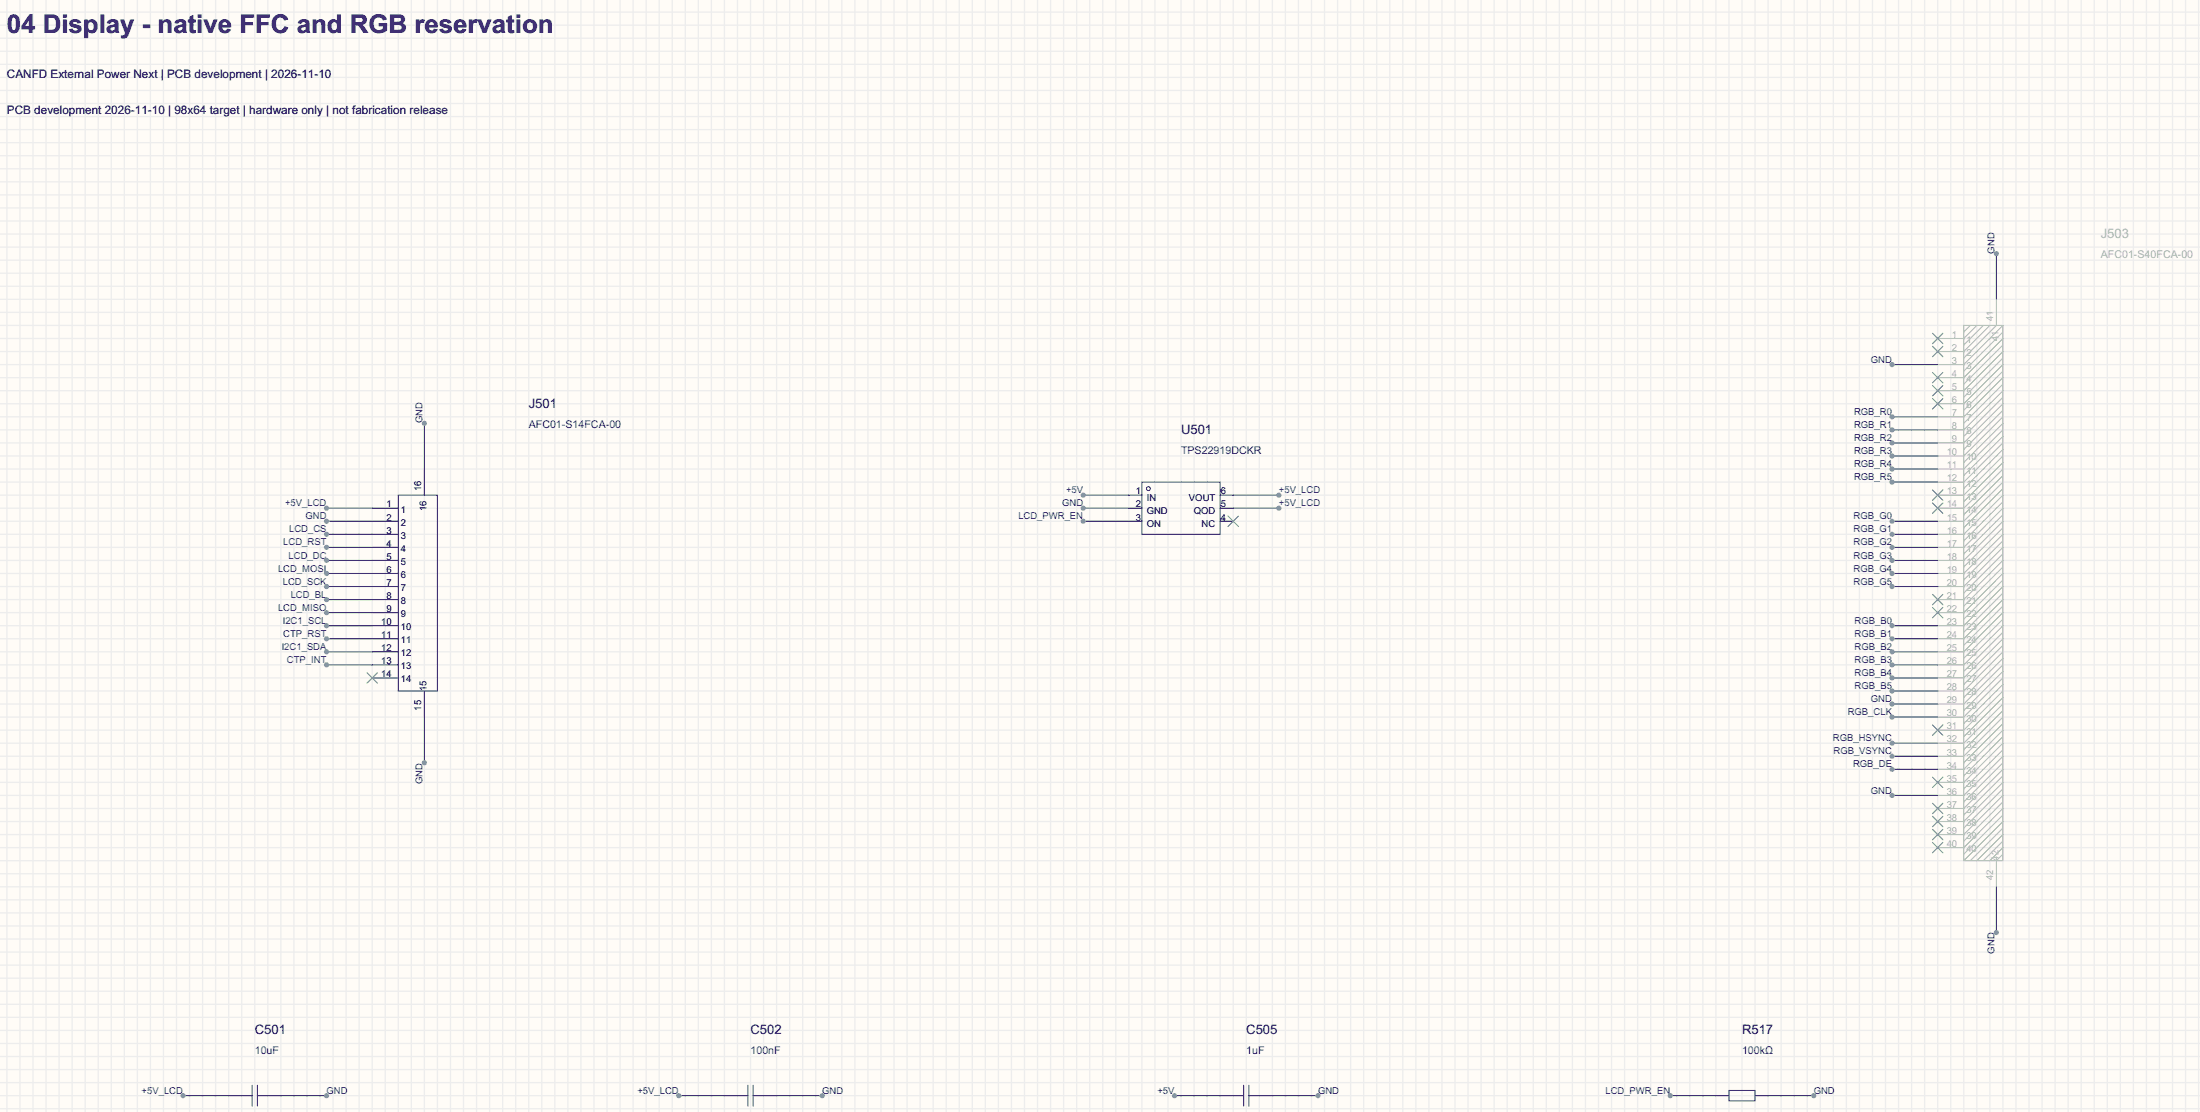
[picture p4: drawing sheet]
<svg xmlns="http://www.w3.org/2000/svg" width="428mm" height="216mm" viewBox="0 0 428 216" stroke-linecap="round" stroke-linejoin="round" font-family="sans-serif">
<path d="M0 0h428.3v216.4h-428.3z" fill="#fffcf7"/>
<g fill="none" stroke="#ededed" stroke-width=".25">
<path d="M0 2.4h428.3M0 4.9h428.3M0 7.4h428.3M0 10h428.3M0 12.5h428.3M0 15.1h428.3M0 17.6h428.3M1.3 0v216.4M3.9 0v216.4M6.4 0v216.4M9 0v216.4M11.5 0v216.4"/>
<path d="M14 0v216.4M16.6 0v216.4M19.1 0v216.4M21.7 0v216.4M24.2 0v216.4M26.7 0v216.4M29.3 0v216.4M31.8 0v216.4M34.4 0v216.4M36.9 0v216.4M39.4 0v216.4M42 0v216.4"/>
<path d="M44.5 0v216.4M47.1 0v216.4M49.6 0v216.4M52.1 0v216.4M54.7 0v216.4M57.2 0v216.4M59.8 0v216.4M62.3 0v216.4M64.8 0v216.4M67.4 0v216.4M69.9 0v216.4M72.5 0v216.4"/>
<path d="M75 0v216.4M77.5 0v216.4M80.1 0v216.4M82.6 0v216.4M85.2 0v216.4M87.7 0v216.4M90.2 0v216.4M92.8 0v216.4M95.3 0v216.4M97.9 0v216.4M100.4 0v216.4M102.9 0v216.4"/>
<path d="M105.5 0v216.4M108 0v216.4M110.6 0v216.4M113.1 0v216.4M115.6 0v216.4M118.2 0v216.4M120.7 0v216.4M123.3 0v216.4M125.8 0v216.4M128.3 0v216.4M130.9 0v216.4M133.4 0v216.4"/>
<path d="M136 0v216.4M138.5 0v216.4M141 0v216.4M143.6 0v216.4M146.1 0v216.4M148.7 0v216.4M151.2 0v216.4M153.7 0v216.4M156.3 0v216.4M158.8 0v216.4M161.4 0v216.4M163.9 0v216.4"/>
<path d="M166.4 0v216.4M169 0v216.4M171.5 0v216.4M174.1 0v216.4M176.6 0v216.4M179.1 0v216.4M181.7 0v216.4M184.2 0v216.4M186.8 0v216.4M189.3 0v216.4M191.8 0v216.4M194.4 0v216.4"/>
<path d="M196.9 0v216.4M199.5 0v216.4M202 0v216.4M204.5 0v216.4M207.1 0v216.4M209.6 0v216.4M212.2 0v216.4M214.7 0v216.4M217.2 0v216.4M219.8 0v216.4M222.3 0v216.4M224.9 0v216.4"/>
<path d="M227.4 0v216.4M229.9 0v216.4M232.5 0v216.4M235 0v216.4M237.6 0v216.4M240.1 0v216.4M242.6 0v216.4M245.2 0v216.4M247.7 0v216.4M250.3 0v216.4M252.8 0v216.4M255.3 0v216.4"/>
<path d="M257.9 0v216.4M260.4 0v216.4M263 0v216.4M265.5 0v216.4M268 0v216.4M270.6 0v216.4M273.1 0v216.4M275.7 0v216.4M278.2 0v216.4M280.7 0v216.4M283.3 0v216.4M285.8 0v216.4"/>
<path d="M288.4 0v216.4M290.9 0v216.4M293.4 0v216.4M296 0v216.4M298.5 0v216.4M301.1 0v216.4M303.6 0v216.4M306.1 0v216.4M308.7 0v216.4M311.2 0v216.4M313.8 0v216.4M316.3 0v216.4"/>
<path d="M318.8 0v216.4M321.4 0v216.4M323.9 0v216.4M326.5 0v216.4M329 0v216.4M331.5 0v216.4M334.1 0v216.4M336.6 0v216.4M339.2 0v216.4M341.7 0v216.4M344.2 0v216.4M346.8 0v216.4"/>
<path d="M349.3 0v216.4M351.9 0v216.4M354.4 0v216.4M356.9 0v216.4M359.5 0v216.4M362 0v216.4M364.6 0v216.4M367.1 0v216.4M369.6 0v216.4M372.2 0v216.4M374.7 0v216.4M377.3 0v216.4"/>
<path d="M379.8 0v216.4M382.3 0v216.4M384.9 0v216.4M387.4 0v216.4M390 0v216.4M392.5 0v216.4M395 0v216.4M397.6 0v216.4M400.1 0v216.4M402.7 0v216.4M405.2 0v216.4M407.7 0v216.4"/>
<path d="M410.3 0v216.4M412.8 0v216.4M415.4 0v216.4M417.9 0v216.4M420.4 0v216.4M423 0v216.4M425.5 0v216.4M428.1 0v216.4M0 20.1h428.3M0 22.7h428.3M0 25.2h428.3M0 27.8h428.3"/>
<path d="M0 30.3h428.3M0 32.8h428.3M0 35.4h428.3M0 37.9h428.3M0 40.5h428.3M0 43h428.3M0 45.5h428.3M0 48.1h428.3M0 50.6h428.3M0 53.2h428.3M0 55.7h428.3M0 58.2h428.3"/>
<path d="M0 60.8h428.3M0 63.3h428.3M0 65.9h428.3M0 68.4h428.3M0 70.9h428.3M0 73.5h428.3M0 76h428.3M0 78.6h428.3M0 81.1h428.3M0 83.6h428.3M0 86.2h428.3M0 88.7h428.3"/>
<path d="M0 91.3h428.3M0 93.8h428.3M0 96.3h428.3M0 98.9h428.3M0 101.4h428.3M0 104h428.3M0 106.5h428.3M0 109h428.3M0 111.6h428.3M0 114.1h428.3M0 116.7h428.3M0 119.2h428.3"/>
<path d="M0 121.7h428.3M0 124.3h428.3M0 126.8h428.3M0 129.4h428.3M0 131.9h428.3M0 134.4h428.3M0 137h428.3M0 139.5h428.3M0 142.1h428.3M0 144.6h428.3M0 147.1h428.3M0 149.7h428.3"/>
<path d="M0 152.2h428.3M0 154.8h428.3M0 157.3h428.3M0 159.8h428.3M0 162.4h428.3M0 164.9h428.3M0 167.5h428.3M0 170h428.3M0 172.5h428.3M0 175.1h428.3M0 177.6h428.3M0 180.2h428.3"/>
<path d="M0 182.7h428.3M0 185.2h428.3M0 187.8h428.3M0 190.3h428.3M0 192.9h428.3M0 195.4h428.3M0 197.9h428.3M0 200.5h428.3M0 203h428.3M0 205.6h428.3M0 208.1h428.3M0 210.6h428.3"/>
<path d="M0 213.2h428.3M0 215.7h428.3"/>
</g>
<g fill="none" stroke="#a10000" stroke-width=".19">
<path d="M77.5 96.3h7.7v38.1h-7.7zM222.3 93.8h15.3v10.2h-15.3zM47.1 213.2h2M49.1 211.1v4.1M50.1 213.2h2M50.1 211.1v4.1M143.6 213.2h2M145.6 211.1v4.1M146.6 213.2h2.1M146.6 211.1v4.1M240.1 213.2h2M242.1 211.1v4.1"/>
<path d="M243.2 213.2h2M243.2 211.1v4.1M336.6 212.2h5.1v2h-5.1z"/>
<circle cx="223.6" cy="95.1" r=".38"/>
</g>
<g fill="none" stroke="#870000" stroke-width=".19">
<path d="M72.5 98.9h5M82.6 91.3v5M219.8 96.3h2.5M219.8 98.9h2.5M237.6 96.3h2.5M237.6 98.9h2.5M72.5 101.4h5M72.5 119.2h5M72.5 116.7h5M72.5 114.1h5M72.5 111.6h5M72.5 109h5"/>
<path d="M72.5 106.5h5M72.5 104h5M219.8 101.4h2.5M237.6 101.4h2.5M72.5 131.9h5M72.5 129.4h5M72.5 126.8h5M72.5 124.3h5M72.5 121.7h5M82.6 134.4v5.1M44.5 213.2h2.6M52.1 213.2h2.6"/>
<path d="M141 213.2h2.6M148.7 213.2h2.5M237.6 213.2h2.5M245.2 213.2h2.5M334.1 213.2h2.5M341.7 213.2h2.5"/>
</g>
<g fill="none" stroke="#ababab" stroke-width=".19">
<path d="M388.7 58.2v5.1l-6.4 6.4M382.3 63.3h7.7v104.2h-7.7zM383.6 63.3l-1.3 1.3M384.9 63.3l-2.6 2.6h-5M386.2 63.3l-3.9 3.8M387.4 63.3l-5.1 5.1h-5M390 63.3l-7.7 7.6h-5M390 65.9l-7.7 7.6h-5M390 68.4l-7.7 7.6h-5M390 70.9l-7.7 7.7h-5M390 73.5l-7.7 7.6h-5M390 76l-7.7 7.6h-5"/>
<path d="M390 78.6l-7.7 7.6h-5M390 64.6l-7.7 7.6M390 67.1l-7.7 7.6M390 69.7l-7.7 7.6M390 72.2l-7.7 7.6M390 74.7l-7.7 7.7M390 77.3l-7.7 7.6M390 79.8l-7.7 7.6M390 81.1l-7.7 7.6h-5M390 83.6l-7.7 7.7h-5M390 86.2l-7.7 7.6h-5M390 88.7l-7.7 7.6h-5"/>
<path d="M390 91.3l-7.7 7.6h-5M390 93.8l-7.7 7.6h-5M390 96.3l-7.7 7.7h-5M390 98.9l-7.7 7.6h-5M390 82.4l-7.7 7.6M390 84.9l-7.7 7.6M390 87.4l-7.7 7.7M390 90l-7.7 7.6M390 92.5l-7.7 7.6M390 95.1l-7.7 7.6M390 97.6l-7.7 7.6M390 101.4l-7.7 7.6h-5"/>
<path d="M390 104l-7.7 7.6h-5M390 106.5l-7.7 7.6h-5M390 109l-7.7 7.7h-5M390 111.6l-7.7 7.6h-5M390 114.1l-7.7 7.6h-5M390 116.7l-7.7 7.6h-5M390 119.2l-7.7 7.6h-5M390 100.1l-7.7 7.7M390 102.7l-7.7 7.6M390 105.2l-7.7 7.6M390 107.8l-7.7 7.6M390 110.3l-7.7 7.6"/>
<path d="M390 112.8l-7.7 7.7M390 115.4l-7.7 7.6M390 117.9l-7.7 7.6M390 121.7l-7.7 7.7h-5M390 124.3l-7.7 7.6h-5M390 126.8l-7.7 7.6h-5M390 131.9l-7.7 7.6h-5M390 129.4l-7.7 7.6h-5M390 134.4l-7.7 7.7h-5M390 137l-7.7 7.6h-5M390 139.5l-7.7 7.6h-5M390 120.5l-7.7 7.6"/>
<path d="M390 123l-7.7 7.6M390 125.5l-7.7 7.7M390 128.1l-7.7 7.6M390 130.6l-7.7 7.6M390 133.2l-7.7 7.6M390 135.7l-7.7 7.6M390 138.2l-7.7 7.7M390 142.1l-7.7 7.6h-5M390 144.6l-7.7 7.6h-5M390 147.1l-7.7 7.7h-5M390 149.7l-7.7 7.6h-5M390 152.2l-7.7 7.6h-5"/>
<path d="M390 154.8l-7.7 7.6h-5M390 157.3l-7.7 7.6h-5M390 140.8l-7.7 7.6M390 143.3l-7.7 7.6M390 145.9l-7.7 7.6M390 148.4l-7.7 7.6M390 150.9l-7.7 7.7M390 153.5l-7.7 7.6M390 156l-7.7 7.6M390 158.6l-7.7 7.6M390 159.8l-7.7 7.7M390 161.1l-6.4 6.4"/>
<path d="M390 162.4l-5.1 5.1M390 163.6l-3.8 3.9M390 164.9l-2.6 2.6M390 166.2l-1.3 1.3v5"/>
</g>
<g fill="none" stroke="#3c3" stroke-width=".19">
<path d="M376.2 64.8l2.1 2.1M376.2 67.4l2.1 2M376.2 72.5l2.1 2M376.2 75l2.1 2M376.2 77.5l2.1 2.1M378.3 64.8l-2.1 2.1M378.3 67.4l-2.1 2M378.3 72.5l-2.1 2M378.3 75l-2.1 2M378.3 77.5l-2.1 2.1M376.2 95.3l2.1 2.1M376.2 97.9l2.1 2"/>
<path d="M378.3 95.3l-2.1 2.1M378.3 97.9l-2.1 2M239.1 100.4l2 2M241.1 100.4l-2 2M376.2 115.6l2.1 2.1M376.2 118.2l2.1 2M378.3 115.6l-2.1 2.1M378.3 118.2l-2.1 2M71.4 130.9l2.1 2M73.5 130.9l-2.1 2M376.2 141l2.1 2.1M376.2 151.2l2.1 2"/>
<path d="M376.2 156.3l2.1 2M376.2 158.8l2.1 2.1M378.3 141l-2.1 2.1M378.3 151.2l-2.1 2M378.3 156.3l-2.1 2M378.3 158.8l-2.1 2.1M376.2 161.4l2.1 2M376.2 163.9l2.1 2M378.3 161.4l-2.1 2M378.3 163.9l-2.1 2"/>
</g>
<path d="M63.6 126.8h8.9" fill="none" stroke="#008700" stroke-width=".19"/>
<circle cx="63.6" cy="126.8" r=".51" fill="#999"/>
<path d="M63.6 101.4h8.9" fill="none" stroke="#008700" stroke-width=".19"/>
<circle cx="63.6" cy="101.4" r=".51" fill="#999"/>
<path d="M82.6 139.5v8.9" fill="none" stroke="#008700" stroke-width=".19"/>
<circle cx="82.6" cy="148.4" r=".51" fill="#999"/>
<path d="M368.4 106.5h8.9" fill="none" stroke="#008700" stroke-width=".19"/>
<circle cx="368.4" cy="106.5" r=".51" fill="#999"/>
<path d="M63.6 129.4h8.9" fill="none" stroke="#008700" stroke-width=".19"/>
<circle cx="63.6" cy="129.4" r=".51" fill="#999"/>
<path d="M210.9 101.4h8.9" fill="none" stroke="#008700" stroke-width=".19"/>
<circle cx="210.9" cy="101.4" r=".51" fill="#999"/>
<path d="M63.6 124.3h8.9" fill="none" stroke="#008700" stroke-width=".19"/>
<circle cx="63.6" cy="124.3" r=".51" fill="#999"/>
<path d="M63.6 106.5h8.9" fill="none" stroke="#008700" stroke-width=".19"/>
<circle cx="63.6" cy="106.5" r=".51" fill="#999"/>
<path d="M63.6 111.6h8.9" fill="none" stroke="#008700" stroke-width=".19"/>
<circle cx="63.6" cy="111.6" r=".51" fill="#999"/>
<path d="M82.6 82.4v8.9" fill="none" stroke="#008700" stroke-width=".19"/>
<circle cx="82.6" cy="82.4" r=".51" fill="#999"/>
<path d="M63.6 114.1h8.9" fill="none" stroke="#008700" stroke-width=".19"/>
<circle cx="63.6" cy="114.1" r=".51" fill="#999"/>
<path d="M368.4 81.1h8.9" fill="none" stroke="#008700" stroke-width=".19"/>
<circle cx="368.4" cy="81.1" r=".51" fill="#999"/>
<path d="M63.6 109h8.9" fill="none" stroke="#008700" stroke-width=".19"/>
<circle cx="63.6" cy="109" r=".51" fill="#999"/>
<path d="M368.4 91.3h8.9" fill="none" stroke="#008700" stroke-width=".19"/>
<circle cx="368.4" cy="91.3" r=".51" fill="#999"/>
<path d="M63.6 104h8.9" fill="none" stroke="#008700" stroke-width=".19"/>
<circle cx="63.6" cy="104" r=".51" fill="#999"/>
<path d="M368.4 109h8.9" fill="none" stroke="#008700" stroke-width=".19"/>
<circle cx="368.4" cy="109" r=".51" fill="#999"/>
<path d="M63.6 98.9h8.9" fill="none" stroke="#008700" stroke-width=".19"/>
<circle cx="63.6" cy="98.9" r=".51" fill="#999"/>
<path d="M210.9 96.3h8.9" fill="none" stroke="#008700" stroke-width=".19"/>
<circle cx="210.9" cy="96.3" r=".51" fill="#999"/>
<path d="M210.9 98.9h8.9" fill="none" stroke="#008700" stroke-width=".19"/>
<circle cx="210.9" cy="98.9" r=".51" fill="#999"/>
<path d="M368.4 131.9h8.9" fill="none" stroke="#008700" stroke-width=".19"/>
<circle cx="368.4" cy="131.9" r=".51" fill="#999"/>
<path d="M240.1 98.9h8.9" fill="none" stroke="#008700" stroke-width=".19"/>
<circle cx="249" cy="98.9" r=".51" fill="#999"/>
<path d="M240.1 96.3h8.9" fill="none" stroke="#008700" stroke-width=".19"/>
<circle cx="249" cy="96.3" r=".51" fill="#999"/>
<path d="M54.7 213.2h8.9" fill="none" stroke="#008700" stroke-width=".19"/>
<circle cx="63.6" cy="213.2" r=".51" fill="#999"/>
<path d="M228.7 213.2h8.9" fill="none" stroke="#008700" stroke-width=".19"/>
<circle cx="228.7" cy="213.2" r=".51" fill="#999"/>
<path d="M63.6 116.7h8.9" fill="none" stroke="#008700" stroke-width=".19"/>
<circle cx="63.6" cy="116.7" r=".51" fill="#999"/>
<path d="M247.7 213.2h8.9" fill="none" stroke="#008700" stroke-width=".19"/>
<circle cx="256.6" cy="213.2" r=".51" fill="#999"/>
<path d="M151.2 213.2h8.9" fill="none" stroke="#008700" stroke-width=".19"/>
<circle cx="160.1" cy="213.2" r=".51" fill="#999"/>
<path d="M132.2 213.2h8.8" fill="none" stroke="#008700" stroke-width=".19"/>
<circle cx="132.2" cy="213.2" r=".51" fill="#999"/>
<path d="M344.2 213.2h8.9" fill="none" stroke="#008700" stroke-width=".19"/>
<circle cx="353.1" cy="213.2" r=".51" fill="#999"/>
<path d="M325.2 213.2h8.9" fill="none" stroke="#008700" stroke-width=".19"/>
<circle cx="325.2" cy="213.2" r=".51" fill="#999"/>
<path d="M368.4 70.9h8.9" fill="none" stroke="#008700" stroke-width=".19"/>
<circle cx="368.4" cy="70.9" r=".51" fill="#999"/>
<path d="M388.7 49.3v8.9" fill="none" stroke="#008700" stroke-width=".19"/>
<circle cx="388.7" cy="49.3" r=".51" fill="#999"/>
<path d="M368.4 83.6h8.9" fill="none" stroke="#008700" stroke-width=".19"/>
<circle cx="368.4" cy="83.6" r=".51" fill="#999"/>
<path d="M368.4 86.2h8.9" fill="none" stroke="#008700" stroke-width=".19"/>
<circle cx="368.4" cy="86.2" r=".51" fill="#999"/>
<path d="M368.4 88.7h8.9" fill="none" stroke="#008700" stroke-width=".19"/>
<circle cx="368.4" cy="88.7" r=".51" fill="#999"/>
<path d="M35.6 213.2h8.9" fill="none" stroke="#008700" stroke-width=".19"/>
<circle cx="35.6" cy="213.2" r=".51" fill="#999"/>
<path d="M368.4 93.8h8.9" fill="none" stroke="#008700" stroke-width=".19"/>
<circle cx="368.4" cy="93.8" r=".51" fill="#999"/>
<path d="M368.4 101.4h8.9" fill="none" stroke="#008700" stroke-width=".19"/>
<circle cx="368.4" cy="101.4" r=".51" fill="#999"/>
<path d="M368.4 104h8.9" fill="none" stroke="#008700" stroke-width=".19"/>
<circle cx="368.4" cy="104" r=".51" fill="#999"/>
<path d="M63.6 119.2h8.9" fill="none" stroke="#008700" stroke-width=".19"/>
<circle cx="63.6" cy="119.2" r=".51" fill="#999"/>
<path d="M63.6 121.7h8.9" fill="none" stroke="#008700" stroke-width=".19"/>
<circle cx="63.6" cy="121.7" r=".51" fill="#999"/>
<path d="M368.4 111.6h8.9" fill="none" stroke="#008700" stroke-width=".19"/>
<circle cx="368.4" cy="111.6" r=".51" fill="#999"/>
<path d="M368.4 114.1h8.9" fill="none" stroke="#008700" stroke-width=".19"/>
<circle cx="368.4" cy="114.1" r=".51" fill="#999"/>
<path d="M368.4 121.7h8.9" fill="none" stroke="#008700" stroke-width=".19"/>
<circle cx="368.4" cy="121.7" r=".51" fill="#999"/>
<path d="M368.4 124.3h8.9" fill="none" stroke="#008700" stroke-width=".19"/>
<circle cx="368.4" cy="124.3" r=".51" fill="#999"/>
<path d="M368.4 126.8h8.9" fill="none" stroke="#008700" stroke-width=".19"/>
<circle cx="368.4" cy="126.8" r=".51" fill="#999"/>
<path d="M368.4 129.4h8.9" fill="none" stroke="#008700" stroke-width=".19"/>
<circle cx="368.4" cy="129.4" r=".51" fill="#999"/>
<path d="M388.7 172.5v8.9" fill="none" stroke="#008700" stroke-width=".19"/>
<circle cx="388.7" cy="181.4" r=".51" fill="#999"/>
<path d="M368.4 134.4h8.9" fill="none" stroke="#008700" stroke-width=".19"/>
<circle cx="368.4" cy="134.4" r=".51" fill="#999"/>
<path d="M368.4 139.5h8.9" fill="none" stroke="#008700" stroke-width=".19"/>
<circle cx="368.4" cy="139.5" r=".51" fill="#999"/>
<path d="M368.4 137h8.9" fill="none" stroke="#008700" stroke-width=".19"/>
<circle cx="368.4" cy="137" r=".51" fill="#999"/>
<path d="M368.4 144.6h8.9" fill="none" stroke="#008700" stroke-width=".19"/>
<circle cx="368.4" cy="144.6" r=".51" fill="#999"/>
<path d="M368.4 147.1h8.9" fill="none" stroke="#008700" stroke-width=".19"/>
<circle cx="368.4" cy="147.1" r=".51" fill="#999"/>
<path d="M368.4 149.7h8.9" fill="none" stroke="#008700" stroke-width=".19"/>
<circle cx="368.4" cy="149.7" r=".51" fill="#999"/>
<path d="M368.4 154.8h8.9" fill="none" stroke="#008700" stroke-width=".19"/>
<circle cx="368.4" cy="154.8" r=".51" fill="#999"/>
<text font-size="5" x="1.3" y="6.4">04 Display - native FFC and RGB reservation</text>
<text font-size="2.5" fill="#ababab" x="409" y="46.3">J503</text>
<g font-size="2.5" fill="#000080">
<text x="102.9" y="79.3">J501</text>
<text x="229.9" y="84.4">U501</text>
<text x="49.6" y="201.2">C501</text>
<text x="146.1" y="201.2">C502</text>
<text x="242.6" y="201.2">C505</text>
<text x="339.2" y="201.2">R517</text>
</g>
<g font-size="2.3">
<text x="1.3" y="15.1">CANFD External Power Next | PCB development | 2026-11-10</text>
<text x="1.3" y="22.2">PCB development 2026-11-10 | 98x64 target | hardware only | not fabrication release</text>
</g>
<text font-size="2.1" fill="#ababab" x="409" y="50.2">AFC01-S40FCA-00</text>
<g font-size="2.1" fill="#00f">
<text x="102.9" y="83.2">AFC01-S14FCA-00</text>
<text x="229.9" y="88.3">TPS22919DCKR</text>
<text x="49.6" y="205.1">10uF</text>
<text x="146.1" y="205.1">100nF</text>
<text x="242.6" y="205.1">1uF</text>
<text x="339.2" y="205.1">100kΩ</text>
</g>
<g font-size="1.8" fill="#00f">
<text x="388.3" y="49.3" transform="rotate(-90 388.3 49.3)">GND</text>
<text x="364.3" y="70.6">GND</text>
<text x="82.3" y="82.4" transform="rotate(-90 82.3 82.4)">GND</text>
<text x="361" y="80.7">RGB_R0</text>
<text x="361" y="83.3">RGB_R1</text>
<text x="361" y="85.8">RGB_R2</text>
<text x="361" y="88.3">RGB_R3</text>
<text x="207.6" y="96">+5V</text>
<text x="249" y="96">+5V_LCD</text>
<text x="361" y="90.9">RGB_R4</text>
<text x="361" y="93.4">RGB_R5</text>
<text x="55.5" y="98.5">+5V_LCD</text>
<text x="59.5" y="101">GND</text>
<text x="198.3" y="101">LCD_PWR_EN</text>
<text x="206.8" y="98.5">GND</text>
<text x="249" y="98.5">+5V_LCD</text>
<text x="360.9" y="101">RGB_G0</text>
<text x="55.2" y="106.1">LCD_RST</text>
<text x="56.3" y="103.6">LCD_CS</text>
<text x="360.9" y="106.1">RGB_G2</text>
<text x="360.9" y="103.6">RGB_G1</text>
<text x="54.1" y="111.2">LCD_MOSI</text>
<text x="55.1" y="113.7">LCD_SCK</text>
<text x="56.2" y="108.7">LCD_DC</text>
<text x="360.9" y="108.7">RGB_G3</text>
<text x="360.9" y="111.2">RGB_G4</text>
<text x="360.9" y="113.7">RGB_G5</text>
<text x="54.1" y="118.8">LCD_MISO</text>
<text x="56.6" y="116.3">LCD_BL</text>
<text x="55.1" y="121.4">I2C1_SCL</text>
<text x="55.2" y="123.9">CTP_RST</text>
<text x="361.1" y="121.4">RGB_B0</text>
<text x="361.1" y="123.9">RGB_B1</text>
<text x="54.8" y="126.4">I2C1_SDA</text>
<text x="55.9" y="129">CTP_INT</text>
<text x="361.1" y="131.5">RGB_B4</text>
<text x="361.1" y="126.4">RGB_B2</text>
<text x="361.1" y="129">RGB_B3</text>
<text x="361.1" y="134.1">RGB_B5</text>
<text x="364.3" y="136.6">GND</text>
<text x="359.8" y="139.1">RGB_CLK</text>
<text x="356.9" y="144.2">RGB_HSYNC</text>
<text x="357" y="146.8">RGB_VSYNC</text>
<text x="360.8" y="149.3">RGB_DE</text>
<text x="82.3" y="152.5" transform="rotate(-90 82.3 152.5)">GND</text>
<text x="364.3" y="154.4">GND</text>
<text x="388.3" y="185.5" transform="rotate(-90 388.3 185.5)">GND</text>
<text x="27.6" y="212.8">+5V_LCD</text>
<text x="63.6" y="212.8">GND</text>
<text x="124.1" y="212.8">+5V_LCD</text>
<text x="160.1" y="212.8">GND</text>
<text x="225.3" y="212.8">+5V</text>
<text x="256.6" y="212.8">GND</text>
<text x="312.6" y="212.8">LCD_PWR_EN</text>
<text x="353.1" y="212.8">GND</text>
</g>
<g font-size="1.8" fill="#ababab">
<text x="380" y="65.7">1</text>
<text x="388.1" y="62.5" transform="rotate(-90 388.1 62.5)">41</text>
<text x="380" y="68.3">2</text>
<text x="380" y="70.8">3</text>
<text x="382.9" y="66.7">1</text>
<text x="382.9" y="69.3">2</text>
<text x="382.9" y="71.8">3</text>
<text x="389.1" y="66.4" transform="rotate(-90 389.1 66.4)">41</text>
<text x="380" y="73.3">4</text>
<text x="380" y="75.9">5</text>
<text x="382.9" y="74.4">4</text>
<text x="382.9" y="76.9">5</text>
<text x="380" y="78.4">6</text>
<text x="380" y="81">7</text>
<text x="380" y="83.5">8</text>
<text x="382.9" y="79.4">6</text>
<text x="382.9" y="82">7</text>
<text x="379" y="88.6">10</text>
<text x="380" y="86">9</text>
<text x="382.9" y="84.5">8</text>
<text x="382.9" y="87.1">9</text>
<text x="382.9" y="89.6">10</text>
<text x="379" y="91.1">11</text>
<text x="379" y="93.7">12</text>
<text x="382.9" y="92.1">11</text>
<text x="382.9" y="94.7">12</text>
<text x="379" y="96.2">13</text>
<text x="379" y="98.7">14</text>
<text x="379" y="101.3">15</text>
<text x="382.9" y="97.2">13</text>
<text x="382.9" y="99.8">14</text>
<text x="379" y="103.8">16</text>
<text x="379" y="106.4">17</text>
<text x="382.9" y="102.3">15</text>
<text x="382.9" y="104.8">16</text>
<text x="382.9" y="107.4">17</text>
<text x="379" y="108.9">18</text>
<text x="379" y="111.4">19</text>
<text x="379" y="114">20</text>
<text x="382.9" y="109.9">18</text>
<text x="382.9" y="112.5">19</text>
<text x="379" y="116.5">21</text>
<text x="379" y="119.1">22</text>
<text x="382.9" y="115">20</text>
<text x="382.9" y="117.5">21</text>
<text x="379" y="121.6">23</text>
<text x="379" y="124.1">24</text>
<text x="382.9" y="120.1">22</text>
<text x="382.9" y="122.6">23</text>
<text x="382.9" y="125.2">24</text>
<text x="379" y="126.7">25</text>
<text x="379" y="129.2">26</text>
<text x="379" y="131.8">27</text>
<text x="382.9" y="127.7">25</text>
<text x="382.9" y="130.2">26</text>
<text x="379" y="134.3">28</text>
<text x="379" y="136.8">29</text>
<text x="382.9" y="132.8">27</text>
<text x="382.9" y="135.3">28</text>
<text x="382.9" y="137.9">29</text>
<text x="379" y="139.4">30</text>
<text x="379" y="141.9">31</text>
<text x="382.9" y="140.4">30</text>
<text x="382.9" y="142.9">31</text>
<text x="379" y="144.5">32</text>
<text x="379" y="147">33</text>
<text x="379" y="149.5">34</text>
<text x="382.9" y="145.5">32</text>
<text x="382.9" y="148">33</text>
<text x="379" y="152.1">35</text>
<text x="379" y="154.6">36</text>
<text x="382.9" y="150.6">34</text>
<text x="382.9" y="153.1">35</text>
<text x="382.9" y="155.6">36</text>
<text x="379" y="157.2">37</text>
<text x="379" y="159.7">38</text>
<text x="382.9" y="158.2">37</text>
<text x="382.9" y="160.7">38</text>
<text x="379" y="162.2">39</text>
<text x="379" y="164.8">40</text>
<text x="382.9" y="163.3">39</text>
<text x="382.9" y="165.8">40</text>
<text x="389.1" y="167.4" transform="rotate(-90 389.1 167.4)">42</text>
<text x="388.1" y="171.3" transform="rotate(-90 388.1 171.3)">42</text>
</g>
<g font-size="1.8">
<text x="82" y="95.6" transform="rotate(-90 82 95.6)">16</text>
<text x="75.2" y="101.3">2</text>
<text x="75.2" y="98.7">1</text>
<text x="78.1" y="99.8">1</text>
<text x="83" y="99.4" transform="rotate(-90 83 99.4)">16</text>
<text x="221.2" y="96.2">1</text>
<text x="221.2" y="98.7">2</text>
<text x="221.2" y="101.3">3</text>
<text x="223.3" y="97.5">IN</text>
<text x="223.3" y="100">GND</text>
<text x="231.5" y="97.5">VOUT</text>
<text x="232.4" y="100">QOD</text>
<text x="237.7" y="101.3">4</text>
<text x="237.7" y="98.7">5</text>
<text x="237.7" y="96.2">6</text>
<text x="75.2" y="106.4">4</text>
<text x="75.2" y="103.8">3</text>
<text x="78.1" y="107.4">4</text>
<text x="78.1" y="104.8">3</text>
<text x="78.1" y="102.3">2</text>
<text x="223.3" y="102.5">ON</text>
<text x="234" y="102.5">NC</text>
<text x="75.2" y="114">7</text>
<text x="75.2" y="111.4">6</text>
<text x="75.2" y="108.9">5</text>
<text x="78.1" y="112.5">6</text>
<text x="78.1" y="109.9">5</text>
<text x="75.2" y="119.1">9</text>
<text x="75.2" y="116.5">8</text>
<text x="78.1" y="117.5">8</text>
<text x="78.1" y="115">7</text>
<text x="74.2" y="124.1">11</text>
<text x="74.2" y="121.6">10</text>
<text x="78.1" y="125.2">11</text>
<text x="78.1" y="122.6">10</text>
<text x="78.1" y="120.1">9</text>
<text x="74.2" y="131.8">14</text>
<text x="74.2" y="129.2">13</text>
<text x="74.2" y="126.7">12</text>
<text x="78.1" y="130.2">13</text>
<text x="78.1" y="127.7">12</text>
<text x="78.1" y="132.8">14</text>
<text x="83" y="134.4" transform="rotate(-90 83 134.4)">15</text>
<text x="82" y="138.2" transform="rotate(-90 82 138.2)">15</text>
</g>
</svg>
